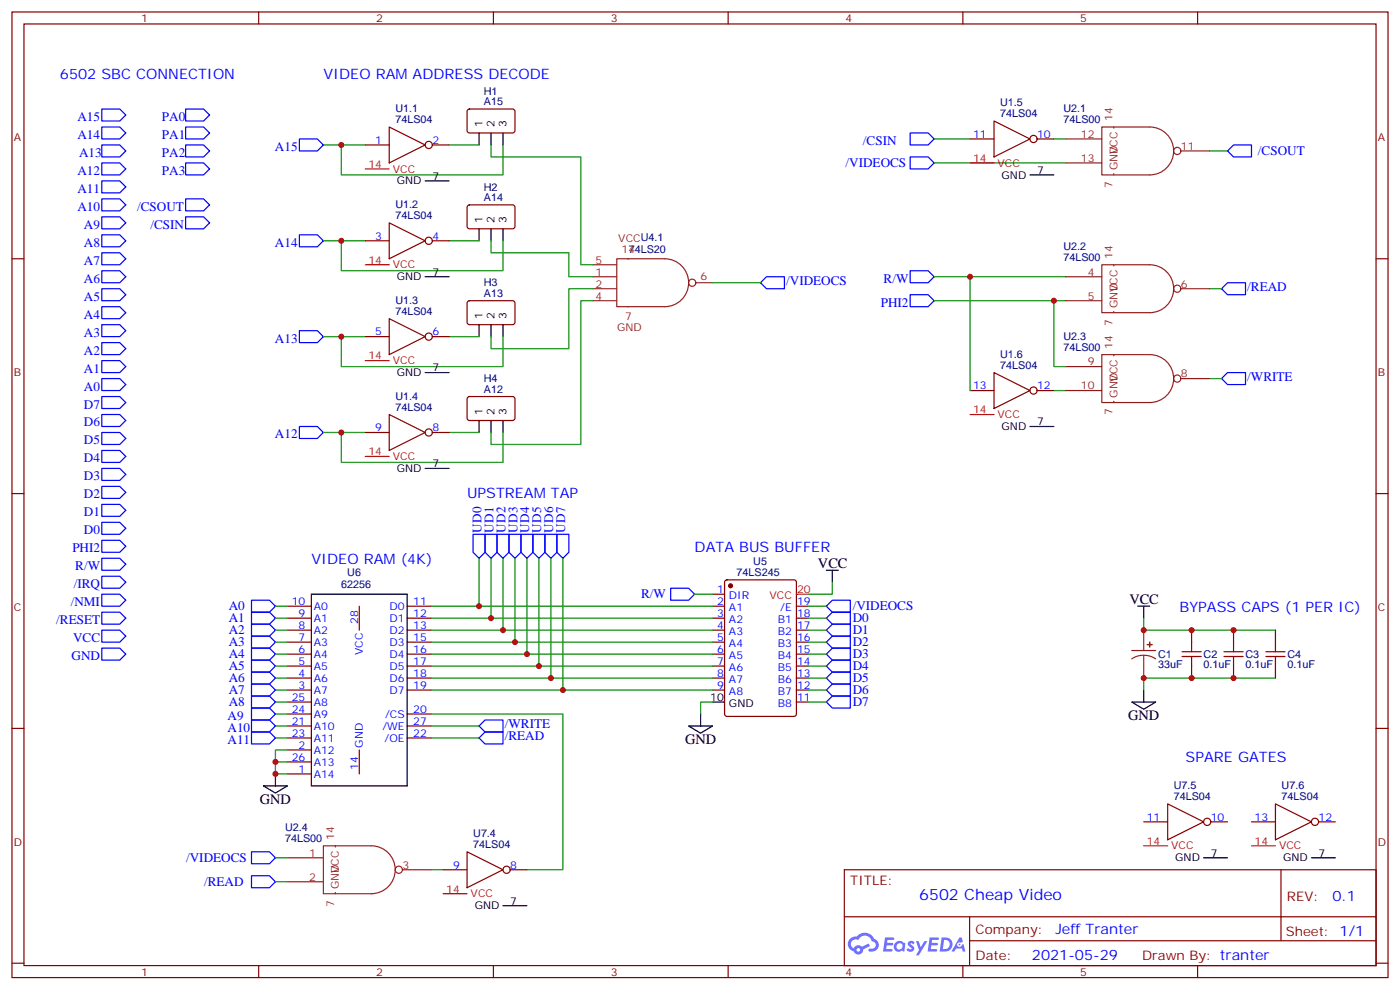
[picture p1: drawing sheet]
<svg xmlns="http://www.w3.org/2000/svg" width="412mm" height="292mm" viewBox="0 0 412 292" stroke-linecap="round" stroke-linejoin="round" font-family="sans-serif">
<g fill="none" stroke="#870000" stroke-width=".35">
<path d="M3.5 3.5h405.4v284.4h-405.4zM7.1 7.1h398.2v277.2h-398.2zM76.2 3.5v3.6M145.3 3.5v3.6M214.5 3.5v3.6M283.6 3.5v3.6M352.8 3.5v3.6M3.5 76.2h3.6M405.3 76.2h3.6M3.5 145.3h3.6M405.3 145.3h3.6M3.5 214.5h3.6"/>
<path d="M405.3 214.5h3.6M248.7 256.1h156.6v28.2h-156.6zM377.3 256.1v20.9M248.7 270h156.5M285.6 277h119.6M285.6 270v14.1M3.5 283.6h3.6M76.2 284.3v3.6M145.3 284.3v3.6M214.5 284.3v3.6M283.6 284.3v3.6M352.8 284.3v3.6"/>
<path d="M405.3 283.6h3.6"/>
</g>
<g fill="#5487ff">
<path d="M267.7 277.3a1.22 1.22 0 0 1 1.7 .3l-.4 .5a.47 .47 0 0 0-.3-.4 .47 .47 0 0 0-.5 .2l.1 .3a1.14 1.14 0 0 1 .8 1.7 1.14 1.14 0 0 1-1.9 0l-.2-.2 .5-.5 .7 .4a.29 .29 0 0 0 .3-.3 .29 .29 0 0 0-.2-.3 1.04 1.04 0 0 1-.6-1.7z"/>
<path d="M260.7 276h2.4l.3 .2-.2 .5-1.8 .1-.1 .8h1.5l.3 .4-.3 .4h-1.6l-.2 1.1h1.7l.2 .3-.2 .3-2.6 .1z"/>
<path d="M273.8 276h2.4l.3 .2-.1 .5-1.8 .1-.2 .8h1.6l.3 .4-.4 .4h-1.6l-.1 1.1h1.7l.2 .3-.2 .3-2.6 .1z"/>
<path d="M282.6 276.1h.7l.3 1.2-.6 .3a.69 .69 0 0 0-1 .3 .69 .69 0 0 0 .4 1 .69 .69 0 0 0 .9-.7l.5-.2 .6 2.2h-.8l-.2-.9h-1.8l-.5 .9h-.8z"/>
<path d="M269.8 277.1h.8l.6 1.8 1.1-1.8h.9l-2.6 4.2h-.8l.9-1.5z"/>
<path d="M277.4 276.1l-.6 4.1h1.3a2.11 2.11 0 0 0 2.5-2.1 2.11 2.11 0 0 0-2.5-2zM278.1 276.8a1.39 1.39 0 0 1 1.7 1.4 1.39 1.39 0 0 1-1.8 1.3h-.3z"/>
<path d="M263.7 277.7a1.54 1.54 0 0 0-.1 2.1 1.54 1.54 0 0 0 2.2 .2l.6 .2 .3-2.3-.2-.2-.4-.1a1.49 1.49 0 0 0-2.4 .1zM264 278.7a.94 .94 0 0 1 1.8 0 .94 .94 0 0 1-1.8 0z"/>
<path d="M250.4 276.4a2.18 2.18 0 0 0 1.1 3.7 1.44 1.44 0 0 0 1.6 1 1.44 1.44 0 0 0 1.2-1.5l2-1-.5-.8-1.9 1a1.47 1.47 0 0 0-2.4 .4 1.39 1.39 0 0 1-.7-1.9 1.39 1.39 0 0 1 2-.5 2.12 2.12 0 0 1 2.2-1.3 2.12 2.12 0 0 1 1.9 1.7 1.14 1.14 0 0 1 1.1 1.4 1.14 1.14 0 0 1-1.7 .8 .43 .43 0 0 0-.5 .3 .43 .43 0 0 0 .4 .5 1.98 1.98 0 0 0 2.5-1.2 1.98 1.98 0 0 0-1.2-2.5 3.1 3.1 0 0 0-5.3-.7l-.9 .1zM252.3 279.7a.55 .55 0 0 1 1.1 0 .55 .55 0 0 1-1.1 0z"/>
<circle cx="282.6" cy="278.1" r=".26"/>
</g>
<g fill="none" stroke="#8c2424" stroke-width=".35">
<path d="M324.6 37.4h14.1a7.1 7.1 0 0 1 7 7 7.1 7.1 0 0 1-7 7.1h-14.1zM328.1 37.4v.3M314 40.9h10.6M314 48h10.6M328.1 51.2v.3M347.8 44.4h8.5M174.6 78h7.1M181.7 76.2h14.1a7.1 7.1 0 0 1 7 7.1 7.1 7.1 0 0 1-7 7h-14.1zM184.9 76.2h.3M324.6 78h14.1a7.1 7.1 0 0 1 7 7 7.1 7.1 0 0 1-7 7.1h-14.1zM328.1 78v.3M174.6 81.5h7.1"/>
<path d="M174.6 85h7.1M174.6 88.5h7.1M184.9 90.3h.3M205 83.3h4.9M314 81.5h10.6M314 88.5h10.6M328.1 91.7v.4M347.8 85h8.5M314 107.9h10.6M314 115h10.6M324.6 104.4h14.1a7.1 7.1 0 0 1 7 7.1 7.1 7.1 0 0 1-7 7h-14.1zM328.1 104.4v.4"/>
<path d="M328.1 118.2v.3M347.8 111.5h8.5M333.4 191.6h7M336.9 193l-1.8 .2-1.7 .8M336.9 193l1.9 .2 1.6 .8M336.9 185.6v6M336.9 193v6.7M84.7 252.6h10.5M84.7 259.6h10.5M95.2 249.1h14.2a7.1 7.1 0 0 1 7 7 7.1 7.1 0 0 1-7 7.1h-14.2zM98.8 249.1v.3M118.5 256.1h8.5"/>
<path d="M98.8 262.8v.4"/>
<circle cx="346.8" cy="44.4" r="1.06"/>
<circle cx="203.9" cy="83.3" r="1.06"/>
<circle cx="346.8" cy="85" r="1.06"/>
<circle cx="346.8" cy="111.5" r="1.06"/>
<circle cx="117.5" cy="256.1" r="1.06"/>
</g>
<g fill="none" stroke="#00f" stroke-width=".35">
<path d="M30 32.1h5.3l1.7 1.8-1.7 1.7h-5.3zM30 37.4h5.3l1.7 1.8-1.7 1.7h-5.3zM54.7 32.1h5.3l1.7 1.8-1.7 1.7h-5.3zM54.7 37.4h5.3l1.7 1.8-1.7 1.7h-5.3zM268.1 39.2h5.3l1.8 1.7-1.8 1.8h-5.3zM30 42.7h5.3l1.7 1.7-1.7 1.8h-5.3zM30 48h5.3l1.7 1.7-1.7 1.8h-5.3zM30 53.3h5.3l1.7 1.7-1.7 1.8h-5.3zM30 58.6h5.3l1.7 1.7-1.7 1.8h-5.3zM54.7 58.6h5.3l1.7 1.7-1.7 1.8h-5.3zM54.7 42.7h5.3l1.7 1.7-1.7 1.8h-5.3zM54.7 48h5.3l1.7 1.7-1.7 1.8h-5.3z"/>
<path d="M88.2 40.9h5.3l1.7 1.8-1.7 1.7h-5.3zM268.1 46.2h5.3l1.8 1.8-1.8 1.7h-5.3zM361.6 44.4l1.8-1.7h5.3v3.5h-5.3zM30 63.9h5.3l1.7 1.7-1.7 1.8h-5.3zM30 69.1h5.3l1.7 1.8-1.7 1.8h-5.3zM30 74.4h5.3l1.7 1.8-1.7 1.8h-5.3zM30 79.7h5.3l1.7 1.8-1.7 1.8h-5.3zM54.7 63.9h5.3l1.7 1.7-1.7 1.8h-5.3zM88.2 69.1h5.3l1.7 1.8-1.7 1.8h-5.3zM268.1 79.7h5.3l1.8 1.8-1.8 1.8h-5.3zM30 85h5.3l1.7 1.8-1.7 1.7h-5.3zM30 90.3h5.3l1.7 1.8-1.7 1.7h-5.3z"/>
<path d="M30 95.6h5.3l1.7 1.8-1.7 1.7h-5.3zM88.2 97.4h5.3l1.7 1.7-1.7 1.8h-5.3zM224 83.3l1.8-1.8h5.3v3.5h-5.3zM268.1 86.8h5.3l1.8 1.7-1.8 1.8h-5.3zM361.6 83.3h5.3v3.5h-5.3l-1.8-1.8zM30 100.9h5.3l1.7 1.8-1.7 1.7h-5.3zM30 106.2h5.3l1.7 1.7-1.7 1.8h-5.3zM30 111.5h5.3l1.7 1.7-1.7 1.8h-5.3zM30 116.8h5.3l1.7 1.7-1.7 1.8h-5.3zM361.6 109.7h5.3v3.5h-5.3l-1.8-1.7zM30 122.1h5.3l1.7 1.7-1.7 1.8h-5.3zM30 127.4h5.3l1.7 1.7-1.7 1.8h-5.3z"/>
<path d="M30 132.6h5.3l1.7 1.8-1.7 1.8h-5.3zM30 137.9h5.3l1.7 1.8-1.7 1.8h-5.3zM88.2 125.6h5.3l1.7 1.8-1.7 1.7h-5.3zM30 143.2h5.3l1.7 1.8-1.7 1.8h-5.3zM30 148.5h5.3l1.7 1.8-1.7 1.7h-5.3zM30 153.8h5.3l1.7 1.8-1.7 1.7h-5.3zM30 159.1h5.3l1.7 1.8-1.7 1.7h-5.3zM139.3 157.3h3.6v5.3l-1.8 1.8-1.8-1.8zM142.9 157.3h3.5v5.3l-1.8 1.8-1.7-1.8zM146.4 157.3h3.5v5.3l-1.7 1.8-1.8-1.8zM149.9 157.3h3.6v5.3l-1.8 1.8-1.8-1.8zM153.5 157.3h3.5v5.3l-1.8 1.8-1.7-1.8z"/>
<path d="M157 157.3h3.5v5.3l-1.8 1.8-1.7-1.8zM160.5 157.3h3.5v5.3l-1.7 1.8-1.8-1.8zM164 157.3h3.6v5.3l-1.8 1.8-1.8-1.8zM30 164.4h5.3l1.7 1.8-1.7 1.7h-5.3zM30 169.7h5.3l1.7 1.7-1.7 1.8h-5.3zM30 175h5.3l1.7 1.7-1.7 1.8h-5.3zM74.1 176.7h5.3l1.7 1.8-1.7 1.8h-5.3zM197.6 173.2h5.2l1.8 1.8-1.8 1.7h-5.2zM243.4 178.5l1.8-1.8h5.3v3.6h-5.3zM30 185.6h5.3l1.7 1.7-1.7 1.8h-5.3zM30 190.9h5.3l1.7 1.7-1.7 1.8h-5.3zM30 180.3h5.3l1.7 1.7-1.7 1.8h-5.3z"/>
<path d="M74.1 197.9h5.3l1.7 1.8-1.7 1.7h-5.3zM74.1 194.4h5.3l1.7 1.7-1.7 1.8h-5.3zM74.1 190.9h5.3l1.7 1.7-1.7 1.8h-5.3zM74.1 187.3h5.3l1.7 1.8-1.7 1.8h-5.3zM74.1 183.8h5.3l1.7 1.8-1.7 1.7h-5.3zM74.1 180.3h5.3l1.7 1.7-1.7 1.8h-5.3zM243.4 182l1.8-1.7h5.3v3.5h-5.3zM243.4 185.6l1.8-1.8h5.3v3.5h-5.3zM243.4 189.1l1.8-1.8h5.3v3.6h-5.3zM243.4 192.6l1.8-1.7h5.3v3.5h-5.3zM243.4 196.1l1.8-1.7h5.3v3.5h-5.3zM243.4 199.7l1.8-1.8h5.3v3.5h-5.3z"/>
<path d="M74.1 215.5h5.3l1.7 1.8-1.7 1.8h-5.3zM74.1 212h5.3l1.7 1.8-1.7 1.7h-5.3zM74.1 208.5h5.3l1.7 1.8-1.7 1.7h-5.3zM74.1 205h5.3l1.7 1.7-1.7 1.8h-5.3zM74.1 201.4h5.3l1.7 1.8-1.7 1.8h-5.3zM141.1 213.8l1.8-1.8h5.3v3.5h-5.3zM141.1 217.3l1.8-1.8h5.3v3.6h-5.3zM243.4 206.7l1.8-1.7h5.3v3.5h-5.3zM245.2 201.4h5.3v3.6h-5.3l-1.8-1.8zM74.1 250.8h5.3l1.7 1.8-1.7 1.8h-5.3zM74.1 257.9h5.3l1.7 1.7-1.7 1.8h-5.3z"/>
</g>
<g fill="none" stroke="#870000" stroke-width=".35">
<path d="M114.7 37.4l10.5 5.3-10.5 5.3zM137.8 32.3l.5-.2 13 .1 .4 .6-.1 5.9-.6 .5-13-.1-.4-.6v-5.7zM292.8 35.6l10.6 5.3-10.6 5.3zM107.6 42.7h7.1M127.4 42.7h4.9M285.8 40.9h7M305.5 40.9h4.9M107.6 70.9h7.1M114.7 65.6l10.5 5.3-10.5 5.3zM127.4 70.9h4.9M137.8 60.5l.5-.2 13 .1 .4 .6-.1 5.9-.6 .5-13-.1-.4-.6v-5.7zM107.6 99.1h7.1"/>
<path d="M114.7 93.8l10.5 5.3-10.5 5.3zM127.4 99.1h4.9M137.8 88.8l.5-.3 13 .1 .4 .7-.1 5.9-.6 .4-13-.1-.4-.6v-5.6zM137.8 117l.5-.2h13l.4 .7-.1 5.9-.6 .4h-13l-.4-.7v-5.6zM285.8 115h7M292.8 109.7l10.6 5.3-10.6 5.3zM305.5 115h4.9M107.6 127.4h7.1M114.7 122.1l10.5 5.3-10.5 5.2zM127.4 127.4h4.9M84.7 178.5h7M105.8 178.5v7.1"/>
<path d="M119.9 178.5h7.1M209.9 175h3.5M209.9 178.5h3.5M213.7 171l.4-.3h19.8l.6 .5 .1 39.1-.5 .6-20 .1-.6-.5-.1-39.1zM234.6 178.5h3.5M84.7 182h7M84.7 185.6h7M84.7 189.1h7M84.7 192.6h7M84.7 196.1h7M84.7 199.7h7M119.9 182h7.1"/>
<path d="M119.9 185.6h7.1M119.9 189.1h7.1M119.9 192.6h7.1M119.9 196.1h7.1M119.9 199.7h7.1M209.9 182h3.5M209.9 185.6h3.5M209.9 189.1h3.5M209.9 192.6h3.5M209.9 196.1h3.5M209.9 199.7h3.5M234.6 182h3.5"/>
<path d="M234.6 185.6h3.5M234.6 189.1h3.5M234.6 192.6h3.5M234.6 196.1h3.5M234.6 199.7h3.5M351 185.6v3.5M351 196.1v3.6M363.4 185.6v3.5M363.4 196.1v3.6M375.7 185.6v3.5M375.7 196.1v3.6M84.7 203.2h7"/>
<path d="M84.7 206.7h7M84.7 210.3h7M84.7 213.8h7M84.7 217.3h7M119.9 203.2h7.1M119.9 210.3h7.1M119.9 213.8h7.1M119.9 217.3h7.1M209.9 203.2h3.5M234.6 203.2h3.5M234.6 206.7h3.5M84.7 227.9h7"/>
<path d="M84.7 220.8h7M84.7 224.4h7M105.8 220.8v7.1M344 236.7l10.5 5.3-10.5 5.3zM375.7 236.7l10.6 5.3-10.6 5.3zM130.5 256.1h7.1M137.6 250.8l10.6 5.3-10.6 5.3zM150.3 256.1h4.9M336.9 242h7.1M356.7 242h4.9M368.7 242h7M388.4 242h4.9"/>
<circle cx="126.3" cy="42.7" r="1.06"/>
<circle cx="304.4" cy="40.9" r="1.06"/>
<circle cx="126.3" cy="70.9" r="1.06"/>
<circle cx="126.3" cy="99.1" r="1.06"/>
<circle cx="304.4" cy="115" r="1.06"/>
<circle cx="126.3" cy="127.4" r="1.06"/>
<circle cx="149.2" cy="256.1" r="1.06"/>
<circle cx="355.6" cy="242" r="1.06"/>
<circle cx="387.3" cy="242" r="1.06"/>
</g>
<g fill="none" stroke="#000" stroke-width=".35">
<path d="M141.1 39.2v3.5M144.6 39.2v3.5M148.2 39.2v3.5M125.2 53.3h7.1M303.4 51.5h7M141.1 67.4v3.5M144.6 67.4v3.5M148.2 67.4v3.5M125.2 81.5h7.1M141.1 95.6v3.5M144.6 95.6v3.5M148.2 95.6v3.5"/>
<path d="M125.2 109.7h7.1M125.2 137.9h7.1M141.1 123.8v3.6M144.6 123.8v3.6M148.2 123.8v3.6M303.4 125.6h7M91.7 175h28.2v56.4h-28.2zM243.4 167.9h3.5M245.2 167.9v3.5M335.1 178.5h3.6M336.9 178.5v3.5M202.8 213.8h7.1l-3.5 2.1z"/>
<path d="M206.4 210.3v3.5M209.9 206.7h3.5M333.4 206.7h7l-3.5 2.1zM336.9 203.2v3.5M77.6 231.4h7.1l-3.6 2.1zM81.1 227.9v3.5M354.5 252.6h7.1M386.3 252.6h7M148.2 266.7h7"/>
</g>
<g fill="none" stroke="#008700" stroke-width=".35">
<path d="M95.2 42.7h5.3v8.8h47.7v-8.8M100.5 42.7h7.1M132.3 42.7h8.8M144.6 42.7v3.5h26.5v31.8h3.5M275.2 40.9h10.6M275.2 48h38.8M310.4 40.9h3.6M356.3 44.4h5.3M95.2 70.9h5.3v8.8h47.7v-8.8M100.5 70.9h7.1M132.3 70.9h8.8M144.6 70.9v3.5h23v7.1h7"/>
<path d="M95.2 99.1h5.3v8.8h47.7v-8.8M100.5 99.1h7.1M132.3 99.1h8.8M174.6 85h-7v17.7h-23v-3.6M174.6 88.5h-3.5v42.4h-26.5v-3.5M209.9 83.3h14.1M275.2 88.5h38.8M275.2 81.5h38.8M285.8 81.5v33.5M310.4 88.5v19.4h3.6M356.3 85h3.5M310.4 115h3.6"/>
<path d="M356.3 111.5h3.5M95.2 127.4h5.3v8.8h47.7v-8.8M100.5 127.4h7.1M132.3 127.4h8.8M81.1 178.5h3.6M127 178.5h82.9M141.1 164.4v14.1M144.6 164.4v17.6M148.2 164.4v21.2M151.7 164.4v24.7M155.2 164.4v28.2M158.7 164.4v31.7"/>
<path d="M162.3 164.4v35.3M165.8 164.4v38.8M204.6 175h5.3M238.1 178.5h5.3M245.2 171.4v3.6h-7.1M81.1 182h3.6M81.1 199.7h3.6M81.1 196.1h3.6M81.1 192.6h3.6M81.1 189.1h3.6M81.1 185.6h3.6M127 182h82.9"/>
<path d="M127 185.6h82.9M127 189.1h82.9M127 192.6h82.9M127 196.1h82.9M127 199.7h82.9M238.1 182h5.3M238.1 199.7h5.3M238.1 196.1h5.3M238.1 192.6h5.3M238.1 189.1h5.3M238.1 185.6h5.3M336.9 182v3.6h38.8"/>
<path d="M375.7 199.7h-38.8v3.5M81.1 217.3h3.6M81.1 213.8h3.6M81.1 210.3h3.6M81.1 206.7h3.6M81.1 203.2h3.6M127 203.2h82.9M127 213.8h14.1M127 217.3h14.1M127 210.3h38.8v45.8h-10.6M209.9 206.7h-3.5v3.6M238.1 206.7h5.3"/>
<path d="M238.1 203.2h5.3M84.7 224.4h-3.6v3.5h3.6M84.7 220.8h-3.6v3.6M81.1 252.6h3.6M81.1 259.6h3.6M127 256.1h3.5"/>
</g>
<circle cx="215.2" cy="172.5" r=".53" fill="#870000" stroke="#870000" stroke-width=".35"/>
<path d="M107.6 49.7h7.1M285.8 48h7M107.6 78h7.1M107.6 106.2h7.1M107.6 134.4h7.1M285.8 122.1h7M234.6 175h3.5M336.9 249.1h7.1M368.7 249.1h7M130.5 263.2h7.1" fill="none" stroke="#f00" stroke-width=".35"/>
<path d="M348.2 193.3h5.6M348.2 191.9h5.6M351 189.1v2.8M351 193.3v2.8M360.5 193.3h5.7M360.5 191.9h5.7M363.4 189.1v2.8M363.4 193.3v2.8M372.9 193.3h5.6M372.9 191.9h5.6M375.7 189.1v2.8M375.7 193.3v2.8" fill="none" stroke="#a10000" stroke-width=".35"/>
<g fill="#8c2424" stroke="#8c2424" stroke-width=".35">
<path d="M338 189.8h1.4z"/>
<path d="M338.6 189.1l.1 1.4z"/>
</g>
<g fill="#c00">
<circle cx="81.1" cy="224.4" r=".88"/>
<circle cx="336.9" cy="185.6" r=".88"/>
<circle cx="336.9" cy="199.7" r=".88"/>
<circle cx="141.1" cy="178.5" r=".88"/>
<circle cx="144.6" cy="182" r=".88"/>
<circle cx="148.2" cy="185.6" r=".88"/>
<circle cx="151.7" cy="189.1" r=".88"/>
<circle cx="155.2" cy="192.6" r=".88"/>
<circle cx="158.8" cy="196.1" r=".88"/>
<circle cx="162.3" cy="199.7" r=".88"/>
<circle cx="165.8" cy="203.2" r=".88"/>
<circle cx="81.1" cy="227.9" r=".88"/>
<circle cx="351" cy="185.6" r=".88"/>
<circle cx="363.4" cy="185.6" r=".88"/>
<circle cx="351" cy="199.7" r=".88"/>
<circle cx="363.4" cy="199.7" r=".88"/>
<circle cx="100.5" cy="42.7" r=".88"/>
<circle cx="100.5" cy="127.4" r=".88"/>
<circle cx="100.5" cy="99.1" r=".88"/>
<circle cx="100.5" cy="70.9" r=".88"/>
<circle cx="310.4" cy="88.5" r=".88"/>
<circle cx="285.8" cy="81.5" r=".88"/>
</g>
<text font-size="4.6" fill="#00f" x="270.8" y="265.1">6502 Cheap Video</text>
<g font-size="4.2" fill="#00f">
<text x="17.6" y="23.3">6502 SBC CONNECTION</text>
<text x="95.2" y="23.3">VIDEO RAM ADDRESS DECODE</text>
<text x="137.6" y="146.8">UPSTREAM TAP</text>
<text x="91.7" y="166.2">VIDEO RAM (4K)</text>
<text x="204.6" y="162.6">DATA BUS BUFFER</text>
<text x="347.5" y="180.3">BYPASS CAPS (1 PER IC)</text>
<text x="349.2" y="224.4">SPARE GATES</text>
<text x="392.5" y="265.4">0.1</text>
<text x="310.9" y="274.9">Jeff Tranter</text>
<text x="304" y="282.7">2021-05-29</text>
</g>
<g font-size="4.2">
<text x="240.9" y="167.2">VCC</text>
<text x="332.7" y="177.8">VCC</text>
<text x="332.3" y="212">GND</text>
<text x="201.8" y="219.1">GND</text>
<text x="76.6" y="236.7">GND</text>
</g>
<g font-size="3.9" fill="#00f">
<text x="22.8" y="35.6">A15</text>
<text x="47.7" y="35.6">PA0</text>
<text x="22.8" y="40.9">A14</text>
<text x="47.7" y="40.9">PA1</text>
<text x="23.3" y="46.2">A13</text>
<text x="47.7" y="46.2">PA2</text>
<text x="81" y="44.4">A15</text>
<text x="254.2" y="42.7">/CSIN</text>
<text x="370.6" y="45.7">/CSOUT</text>
<text x="22.8" y="51.5">A12</text>
<text x="47.7" y="51.5">PA3</text>
<text x="249.1" y="49.2">/VIDEOCS</text>
<text x="22.8" y="56.8">A11</text>
<text x="22.8" y="62.1">A10</text>
<text x="40.4" y="62.1">/CSOUT</text>
<text x="24.7" y="67.4">A9</text>
<text x="44.3" y="67.4">/CSIN</text>
<text x="24.7" y="72.7">A8</text>
<text x="24.7" y="78">A7</text>
<text x="81" y="72.7">A14</text>
<text x="24.7" y="83.3">A6</text>
<text x="231.6" y="84">/VIDEOCS</text>
<text x="260.3" y="83.3">R/W</text>
<text x="24.7" y="88.5">A5</text>
<text x="367.4" y="85.7">/READ</text>
<text x="24.7" y="93.8">A4</text>
<text x="259.4" y="90.3">PHI2</text>
<text x="24.7" y="99.1">A3</text>
<text x="81" y="100.9">A13</text>
<text x="24.7" y="104.4">A2</text>
<text x="24.7" y="109.7">A1</text>
<text x="367.4" y="112.2">/WRITE</text>
<text x="24.7" y="115">A0</text>
<text x="24.7" y="120.3">D7</text>
<text x="24.7" y="125.6">D6</text>
<text x="24.7" y="130.9">D5</text>
<text x="81" y="129.1">A12</text>
<text x="24.7" y="136.2">D4</text>
<text x="24.7" y="141.5">D3</text>
<text x="24.7" y="146.8">D2</text>
<text x="24.7" y="152">D1</text>
<text x="24.7" y="157.3">D0</text>
<text x="141.8" y="156.8" transform="rotate(-90 141.8 156.8)">UD0</text>
<text x="145.3" y="156.8" transform="rotate(-90 145.3 156.8)">UD1</text>
<text x="148.9" y="156.8" transform="rotate(-90 148.9 156.8)">UD2</text>
<text x="152.4" y="156.8" transform="rotate(-90 152.4 156.8)">UD3</text>
<text x="155.9" y="156.8" transform="rotate(-90 155.9 156.8)">UD4</text>
<text x="159.4" y="156.8" transform="rotate(-90 159.4 156.8)">UD5</text>
<text x="163" y="156.8" transform="rotate(-90 163 156.8)">UD6</text>
<text x="166.5" y="156.8" transform="rotate(-90 166.5 156.8)">UD7</text>
<text x="21.3" y="162.6">PHI2</text>
<text x="22.2" y="167.9">R/W</text>
<text x="21.7" y="173.2">/IRQ</text>
<text x="20.8" y="178.5">/NMI</text>
<text x="67.4" y="179.7">A0</text>
<text x="188.9" y="176.2">R/W</text>
<text x="251.2" y="179.7">/VIDEOCS</text>
<text x="16.6" y="183.8">/RESET</text>
<text x="67.4" y="183.3">A1</text>
<text x="251.2" y="183.3">D0</text>
<text x="21.5" y="189.1">VCC</text>
<text x="67.4" y="190.3">A3</text>
<text x="67.4" y="186.8">A2</text>
<text x="251.2" y="186.8">D1</text>
<text x="251.2" y="190.3">D2</text>
<text x="21.1" y="194.4">GND</text>
<text x="67.4" y="197.4">A5</text>
<text x="67.4" y="193.9">A4</text>
<text x="251.2" y="193.9">D3</text>
<text x="251.2" y="197.4">D4</text>
<text x="67.4" y="200.9">A6</text>
<text x="251.2" y="200.9">D5</text>
<text x="67.4" y="208">A8</text>
<text x="67.4" y="204.4">A7</text>
<text x="251.2" y="204.4">D6</text>
<text x="251.2" y="208">D7</text>
<text x="67" y="215.5">A10</text>
<text x="67" y="212">A9</text>
<text x="148.7" y="214.5">/WRITE</text>
<text x="67" y="219.1">A11</text>
<text x="148.7" y="218">/READ</text>
<text x="54.8" y="253.8">/VIDEOCS</text>
<text x="60.1" y="260.9">/READ</text>
</g>
<g font-size="3.9" fill="#800">
<text x="250.5" y="260.7">TITLE:</text>
<text x="379.1" y="265.4">REV:</text>
<text x="287.4" y="274.9">Company:</text>
<text x="378.7" y="275.5">Sheet: 1/1</text>
<text x="287.4" y="282.6">Date:</text>
<text x="336.4" y="282.7">Drawn By: tranter</text>
</g>
<g font-size="3.2" fill="#800">
<text x="41.6" y="6.5">1</text>
<text x="110.8" y="6.5">2</text>
<text x="179.9" y="6.5">3</text>
<text x="249.1" y="6.5">4</text>
<text x="318.2" y="6.5">5</text>
<text x="4.1" y="41.6">A</text>
<text x="405.9" y="41.6">A</text>
<text x="4.1" y="110.8">B</text>
<text x="405.9" y="110.8">B</text>
<text x="4.1" y="179.9">C</text>
<text x="405.9" y="179.9">C</text>
<text x="4.1" y="249.1">D</text>
<text x="405.9" y="249.1">D</text>
<text x="41.6" y="287.3">1</text>
<text x="110.8" y="287.3">2</text>
<text x="179.9" y="287.3">3</text>
<text x="249.1" y="287.3">4</text>
<text x="318.2" y="287.3">5</text>
</g>
<g font-size="3.2" fill="#000080">
<text x="142.5" y="27.9">H1</text>
<text x="116.5" y="33.1">U1.1</text>
<text x="142.5" y="31">A15</text>
<text x="294.6" y="34.6">74LS04</text>
<text x="294.6" y="31.3">U1.5</text>
<text x="313.3" y="33.1">U2.1</text>
<text x="116.5" y="36.3">74LS04</text>
<text x="313.3" y="36.3">74LS00</text>
<text x="142.5" y="59.3">A14</text>
<text x="142.5" y="56.1">H2</text>
<text x="116.5" y="64.6">74LS04</text>
<text x="116.5" y="61.3">U1.2</text>
<text x="185.2" y="74.4">74LS20</text>
<text x="313.3" y="76.9">74LS00</text>
<text x="313.3" y="73.7">U2.2</text>
<text x="116.5" y="89.5">U1.3</text>
<text x="142.5" y="87.5">A13</text>
<text x="142.5" y="84.4">H3</text>
<text x="116.5" y="92.8">74LS04</text>
<text x="313.3" y="100.1">U2.3</text>
<text x="294.6" y="105.4">U1.6</text>
<text x="313.3" y="103.4">74LS00</text>
<text x="142.5" y="112.6">H4</text>
<text x="294.6" y="108.7">74LS04</text>
<text x="116.5" y="117.8">U1.4</text>
<text x="142.5" y="115.7">A12</text>
<text x="116.5" y="121">74LS04</text>
<text x="221.9" y="166.5">U5</text>
<text x="100.5" y="173.2">62256</text>
<text x="102.3" y="169.7">U6</text>
<text x="217" y="169.7">74LS245</text>
<text x="341.1" y="196.7">33uF</text>
<text x="341.1" y="193.8">C1</text>
<text x="354.5" y="196.7">0.1uF</text>
<text x="354.5" y="193.8">C2</text>
<text x="366.9" y="196.7">0.1uF</text>
<text x="366.9" y="193.8">C3</text>
<text x="379.2" y="196.7">0.1uF</text>
<text x="379.2" y="193.8">C4</text>
<text x="345.8" y="232.5">U7.5</text>
<text x="377.5" y="232.5">U7.6</text>
<text x="345.8" y="235.7">74LS04</text>
<text x="377.5" y="235.7">74LS04</text>
<text x="84" y="244.8">U2.4</text>
<text x="84" y="248">74LS00</text>
<text x="139.4" y="249.8">74LS04</text>
<text x="139.4" y="246.6">U7.4</text>
</g>
<g font-size="3.2" fill="#8d2323">
<text x="327.7" y="35.6" transform="rotate(-90 327.7 35.6)">14</text>
<text x="318.4" y="40.6">12</text>
<text x="318.4" y="47.6">13</text>
<text x="329.1" y="45.4" transform="rotate(-90 329.1 45.4)">VCC</text>
<text x="347.8" y="44.1">11</text>
<text x="329.1" y="50.1" transform="rotate(-90 329.1 50.1)">GND</text>
<text x="327.7" y="55.3" transform="rotate(-90 327.7 55.3)">7</text>
<text x="182.1" y="71.3">VCCU4.1</text>
<text x="175.4" y="77.6">5</text>
<text x="183.1" y="74.4">14</text>
<text x="327.7" y="76.2" transform="rotate(-90 327.7 76.2)">14</text>
<text x="175.4" y="81.1">1</text>
<text x="206.4" y="82.5">6</text>
<text x="320.4" y="81.1">4</text>
<text x="175.4" y="84.7">2</text>
<text x="175.4" y="88.2">4</text>
<text x="320.4" y="88.2">5</text>
<text x="329.1" y="86" transform="rotate(-90 329.1 86)">VCC</text>
<text x="347.8" y="84.7">6</text>
<text x="184.1" y="94.2">7</text>
<text x="327.7" y="95.9" transform="rotate(-90 327.7 95.9)">7</text>
<text x="329.1" y="90.7" transform="rotate(-90 329.1 90.7)">GND</text>
<text x="181.8" y="97.4">GND</text>
<text x="320.4" y="107.6">9</text>
<text x="327.7" y="102.7" transform="rotate(-90 327.7 102.7)">14</text>
<text x="329.1" y="112.4" transform="rotate(-90 329.1 112.4)">VCC</text>
<text x="347.8" y="111.1">8</text>
<text x="318.4" y="114.7">10</text>
<text x="329.1" y="117.1" transform="rotate(-90 329.1 117.1)">GND</text>
<text x="327.7" y="122.3" transform="rotate(-90 327.7 122.3)">7</text>
<text x="98.4" y="247.3" transform="rotate(-90 98.4 247.3)">14</text>
<text x="91.1" y="252.2">1</text>
<text x="99.8" y="257.1" transform="rotate(-90 99.8 257.1)">VCC</text>
<text x="118.5" y="255.8">3</text>
<text x="91.1" y="259.3">2</text>
<text x="99.8" y="261.8" transform="rotate(-90 99.8 261.8)">GND</text>
<text x="98.4" y="267" transform="rotate(-90 98.4 267)">7</text>
</g>
<g font-size="3.2">
<text x="142.2" y="37.4" transform="rotate(-90 142.2 37.4)">1</text>
<text x="145.7" y="37.4" transform="rotate(-90 145.7 37.4)">2</text>
<text x="149.2" y="37.4" transform="rotate(-90 149.2 37.4)">3</text>
<text x="127.4" y="52.9">7</text>
<text x="295" y="52.6">GND</text>
<text x="305.5" y="51.2">7</text>
<text x="116.9" y="54.3">GND</text>
<text x="142.2" y="65.6" transform="rotate(-90 142.2 65.6)">1</text>
<text x="145.7" y="65.6" transform="rotate(-90 145.7 65.6)">2</text>
<text x="149.2" y="65.6" transform="rotate(-90 149.2 65.6)">3</text>
<text x="116.9" y="82.5">GND</text>
<text x="127.4" y="81.1">7</text>
<text x="142.2" y="93.8" transform="rotate(-90 142.2 93.8)">1</text>
<text x="145.7" y="93.8" transform="rotate(-90 145.7 93.8)">2</text>
<text x="149.2" y="93.8" transform="rotate(-90 149.2 93.8)">3</text>
<text x="116.9" y="110.8">GND</text>
<text x="127.4" y="109.4">7</text>
<text x="142.2" y="122.1" transform="rotate(-90 142.2 122.1)">1</text>
<text x="145.7" y="122.1" transform="rotate(-90 145.7 122.1)">2</text>
<text x="149.2" y="122.1" transform="rotate(-90 149.2 122.1)">3</text>
<text x="305.5" y="125.2">7</text>
<text x="295" y="126.6">GND</text>
<text x="127.4" y="137.6">7</text>
<text x="116.9" y="139">GND</text>
<text x="209.2" y="206.4">10</text>
<text x="214.7" y="208.1">GND</text>
<text x="346.2" y="253.6">GND</text>
<text x="356.7" y="252.2">7</text>
<text x="378" y="253.6">GND</text>
<text x="388.4" y="252.2">7</text>
<text x="139.8" y="267.8">GND</text>
<text x="150.3" y="266.3">7</text>
</g>
<g font-size="3.2" fill="#00f">
<text x="286.7" y="40.6">11</text>
<text x="305.5" y="40.6">10</text>
<text x="110.5" y="42.3">1</text>
<text x="127.4" y="42.3">2</text>
<text x="110.5" y="70.6">3</text>
<text x="127.4" y="70.6">4</text>
<text x="110.5" y="98.8">5</text>
<text x="127.4" y="98.8">6</text>
<text x="286.7" y="114.7">13</text>
<text x="305.5" y="114.7">12</text>
<text x="110.5" y="127">9</text>
<text x="127.4" y="127">8</text>
<text x="85.9" y="178.2">10</text>
<text x="92.4" y="179.6">A0</text>
<text x="114.8" y="179.6">D0</text>
<text x="121.7" y="178.2">11</text>
<text x="211.2" y="174.6">1</text>
<text x="211.2" y="178.2">2</text>
<text x="214.7" y="176.4">DIR</text>
<text x="214.7" y="179.9">A1</text>
<text x="229.8" y="179.9">/E</text>
<text x="234.8" y="178.2">19</text>
<text x="87.9" y="185.2">8</text>
<text x="87.9" y="181.7">9</text>
<text x="92.4" y="183.1">A1</text>
<text x="105.5" y="183.8" transform="rotate(-90 105.5 183.8)">28</text>
<text x="114.8" y="183.1">D1</text>
<text x="121.7" y="181.7">12</text>
<text x="121.7" y="185.2">13</text>
<text x="211.2" y="181.7">3</text>
<text x="211.2" y="185.2">4</text>
<text x="214.7" y="183.4">A2</text>
<text x="229.1" y="183.4">B1</text>
<text x="234.8" y="185.2">17</text>
<text x="234.8" y="181.7">18</text>
<text x="87.9" y="188.7">7</text>
<text x="92.4" y="190.1">A3</text>
<text x="92.4" y="186.6">A2</text>
<text x="114.8" y="186.6">D2</text>
<text x="114.8" y="190.1">D3</text>
<text x="121.7" y="188.7">15</text>
<text x="211.2" y="188.7">5</text>
<text x="214.7" y="187">A3</text>
<text x="214.7" y="190.5">A4</text>
<text x="229.1" y="190.5">B3</text>
<text x="229.1" y="187">B2</text>
<text x="234.8" y="188.7">16</text>
<text x="87.9" y="195.8">5</text>
<text x="87.9" y="192.3">6</text>
<text x="92.4" y="197.2">A5</text>
<text x="92.4" y="193.7">A4</text>
<text x="106.9" y="192.9" transform="rotate(-90 106.9 192.9)">VCC</text>
<text x="114.8" y="193.7">D4</text>
<text x="114.8" y="197.2">D5</text>
<text x="121.7" y="192.3">16</text>
<text x="121.7" y="195.8">17</text>
<text x="211.2" y="192.3">6</text>
<text x="211.2" y="195.8">7</text>
<text x="214.7" y="194">A5</text>
<text x="214.7" y="197.6">A6</text>
<text x="229.1" y="197.6">B5</text>
<text x="229.1" y="194">B4</text>
<text x="234.8" y="195.8">14</text>
<text x="234.8" y="192.3">15</text>
<text x="87.9" y="202.8">3</text>
<text x="87.9" y="199.3">4</text>
<text x="92.4" y="200.7">A6</text>
<text x="114.8" y="200.7">D6</text>
<text x="121.7" y="199.3">18</text>
<text x="121.7" y="202.8">19</text>
<text x="211.2" y="199.3">8</text>
<text x="211.2" y="202.8">9</text>
<text x="214.7" y="201.1">A7</text>
<text x="229.1" y="201.1">B6</text>
<text x="234.8" y="202.8">12</text>
<text x="234.8" y="199.3">13</text>
<text x="85.9" y="209.9">24</text>
<text x="85.9" y="206.4">25</text>
<text x="92.4" y="204.3">A7</text>
<text x="92.4" y="207.8">A8</text>
<text x="114.8" y="204.3">D7</text>
<text x="121.7" y="209.9">20</text>
<text x="214.7" y="204.6">A8</text>
<text x="229.1" y="208.1">B8</text>
<text x="229.1" y="204.6">B7</text>
<text x="234.8" y="206.4">11</text>
<text x="85.9" y="213.4">21</text>
<text x="92.4" y="214.8">A10</text>
<text x="92.4" y="211.3">A9</text>
<text x="112.7" y="214.8">/WE</text>
<text x="113.4" y="211.3">/CS</text>
<text x="121.7" y="213.4">27</text>
<text x="85.9" y="217">23</text>
<text x="87.9" y="220.5">2</text>
<text x="92.4" y="221.9">A12</text>
<text x="92.4" y="218.4">A11</text>
<text x="106.9" y="220.1" transform="rotate(-90 106.9 220.1)">GND</text>
<text x="113.3" y="218.4">/OE</text>
<text x="121.7" y="217">22</text>
<text x="85.9" y="224">26</text>
<text x="87.9" y="227.5">1</text>
<text x="92.4" y="225.4">A13</text>
<text x="105.5" y="226.6" transform="rotate(-90 105.5 226.6)">14</text>
<text x="92.4" y="229">A14</text>
<text x="337.8" y="241.7">11</text>
<text x="356.7" y="241.7">10</text>
<text x="369.6" y="241.7">13</text>
<text x="388.4" y="241.7">12</text>
<text x="133.5" y="255.8">9</text>
<text x="150.3" y="255.8">8</text>
</g>
<g font-size="3.2" fill="#f00">
<text x="286.7" y="47.6">14</text>
<text x="108.5" y="49.4">14</text>
<text x="115.7" y="50.8">VCC</text>
<text x="293.9" y="49">VCC</text>
<text x="108.5" y="77.6">14</text>
<text x="115.7" y="79">VCC</text>
<text x="108.5" y="105.8">14</text>
<text x="115.7" y="107.2">VCC</text>
<text x="286.7" y="121.7">14</text>
<text x="293.9" y="123.1">VCC</text>
<text x="108.5" y="134.1">14</text>
<text x="115.7" y="135.5">VCC</text>
<text x="226.7" y="176.4">VCC</text>
<text x="234.8" y="174.6">20</text>
<text x="337.8" y="248.7">14</text>
<text x="345" y="250.1">VCC</text>
<text x="369.6" y="248.7">14</text>
<text x="376.8" y="250.1">VCC</text>
<text x="131.4" y="262.8">14</text>
<text x="138.6" y="264.2">VCC</text>
</g>
</svg>
